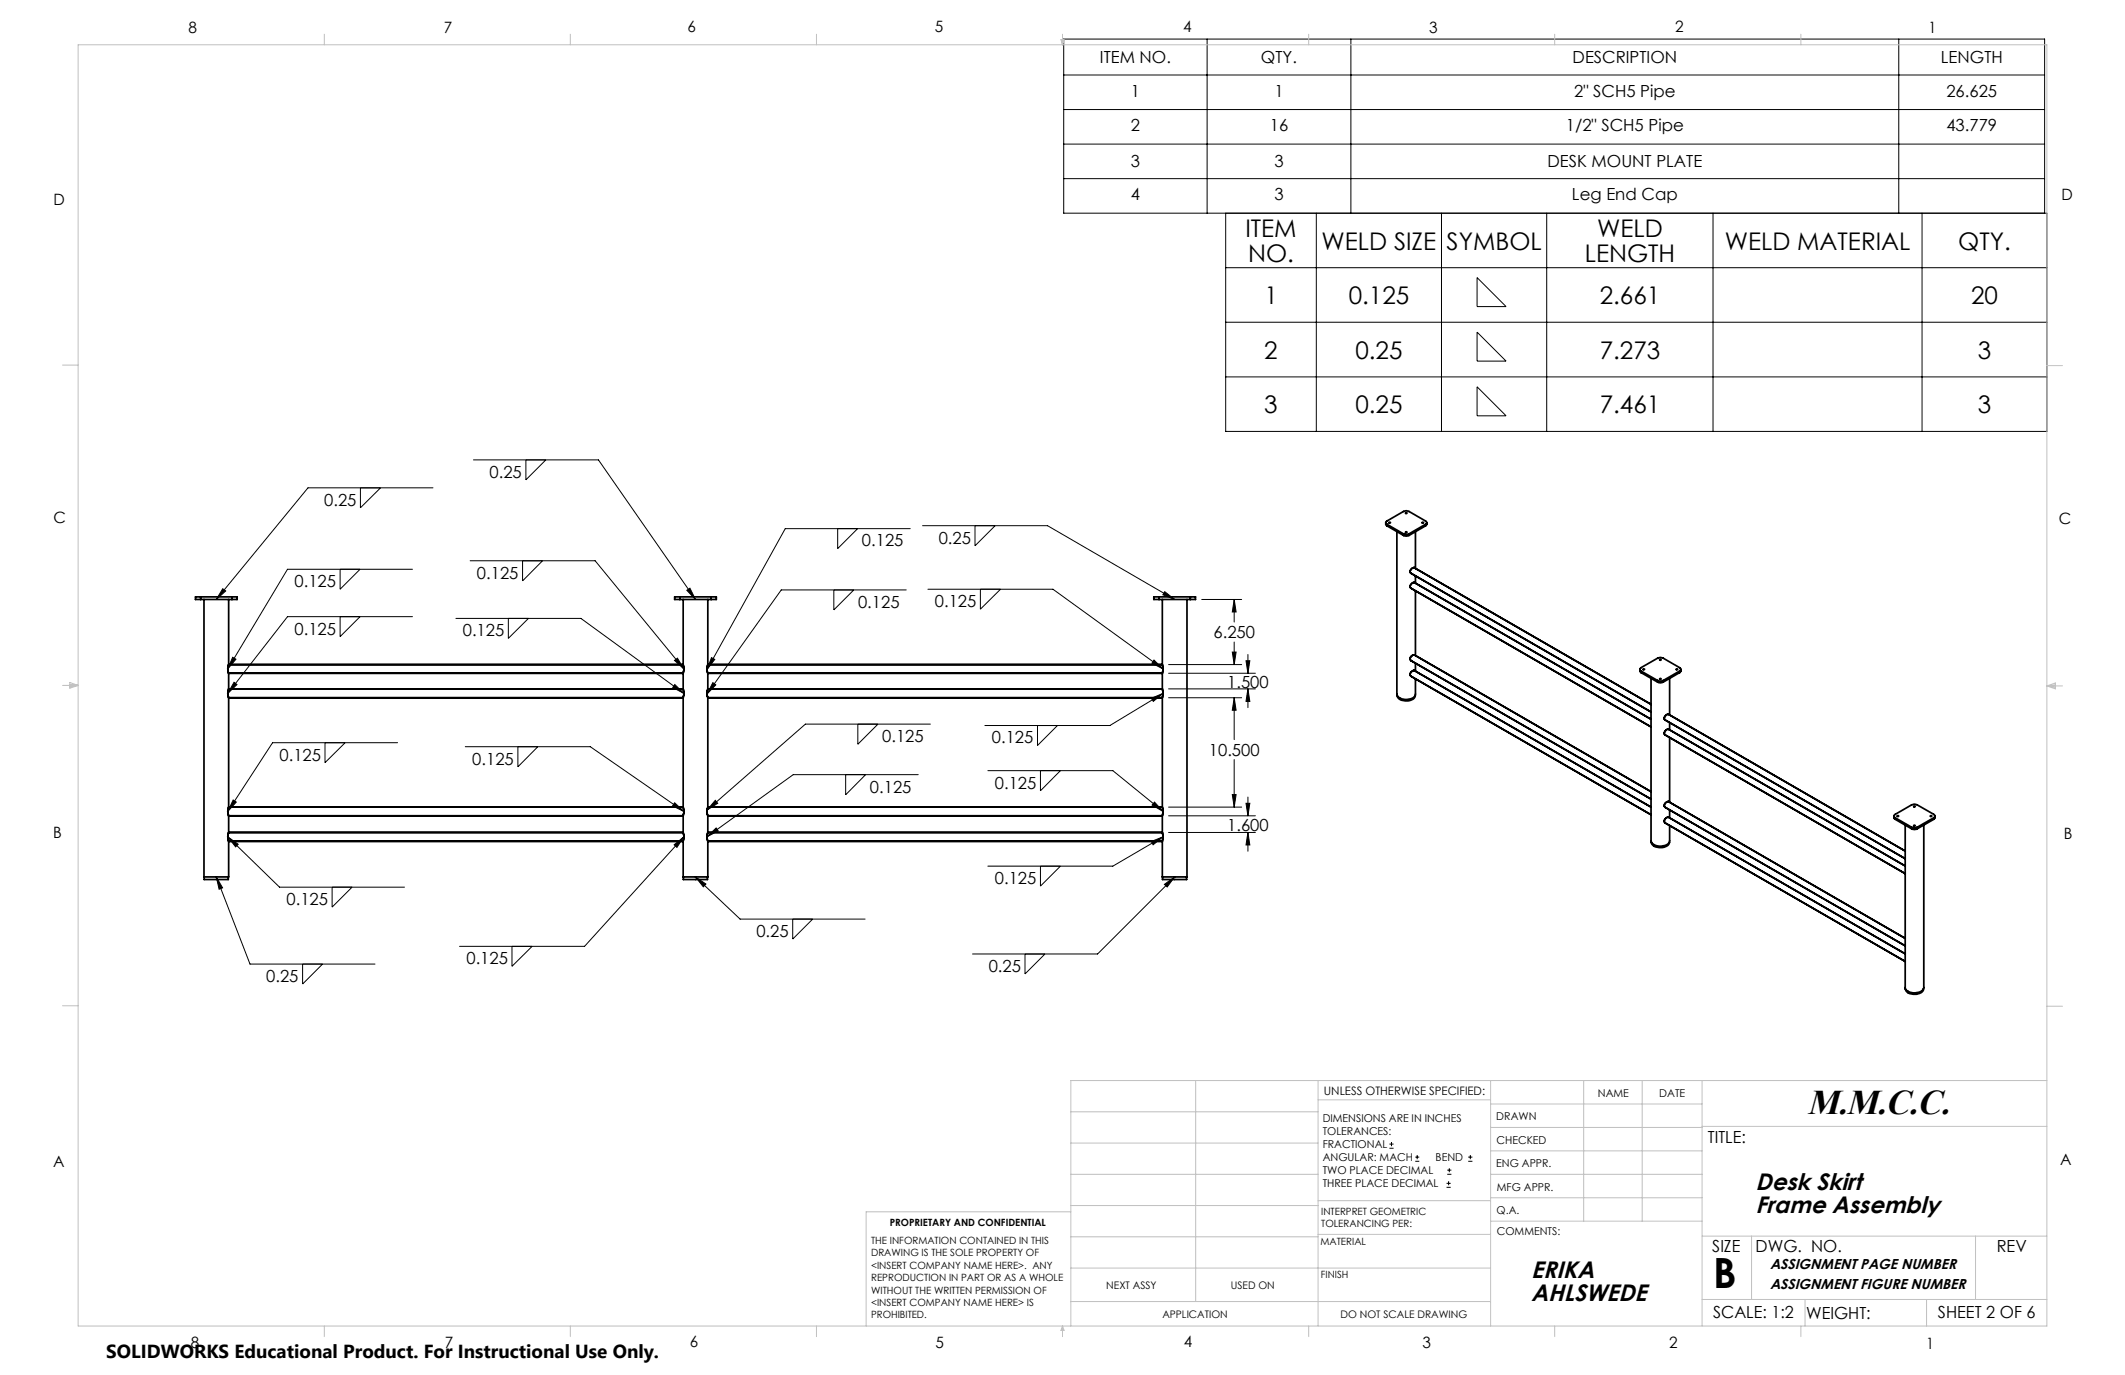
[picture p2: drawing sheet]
<svg xmlns="http://www.w3.org/2000/svg" width="432mm" height="279mm" viewBox="0 0 432 279" stroke-linecap="round" stroke-linejoin="round" font-family="sans-serif">
<g fill="none" stroke="#000" stroke-width=".2">
<path d="M216.1 15.2h199.4M245.3 7.9v35.4M274.5 7.9v35.4M385.8 7.9v35.4M216.1 22.3h199.4M216.1 29.3h199.4M216.1 36.3h199.4M249.1 43.3v44.4h166.8v-44.4h-199.8v-35.4h199.4v35.4M249.1 54.4h166.8M267.5 43.3v44.4M292.9 43.3v44.4M300.1 56.4l5.9 5.9h-5.9z"/>
<path d="M314.3 43.3v44.4M348.1 43.3v44.4M390.6 43.3v44.4M249.1 65.5h166.8M249.1 76.6h166.8M300.1 67.5l5.9 5.9h-5.9zM300.1 78.6l5.9 5.9h-5.9zM73.2 99.1v4.1l4.1-4.1M88 99.1h-25.4l-18.6 22.7M96.2 93.5h25.4l19.7 28.3M106.9 93.5v4l4-4M45.3 119.6l.6 .5-1.9 1.7z"/>
<path d="M69.1 115.7v4l4.1-4M83.8 115.7h-25.4l-12.1 20.2M95.5 113.9h25.4l18.1 22M106.2 113.9v4.1l4-4.1M139.6 119.9l.6-.4 1.1 2.3zM169.4 119.9v4l4.1-4M170.2 107.4v4.1l4.1-4.1M184.1 119.9h-25.3l-15.1 21.1M185 107.4h-25.4l-15.9 28.6M187.5 106.8h25.4l25.8 15M188.6 119.7h25.4l22.3 16.2M198.1 106.8v4.1l4.1-4.1"/>
<path d="M199.2 119.7v4.1l4.1-4.1M47.3 133.6l.6 .3-1.6 2zM47.6 138.6l.6 .5-1.9 1.8zM69.1 125.3v4.1l4.1-4.1M83.8 125.3h-25.4l-12.1 15.6M92.6 125.7h25.4l21 15.2M103.3 125.7v4l4.1-4M137.1 134.2l.6-.5 1.3 2.2zM137.1 139.1l1.9 1.8-2.3-1.2zM144.6 133.6l.6 .4-1.5 2zM144.9 138.7l.6 .5-1.8 1.8zM234.5 134.1l1.8 1.8-2.2-1.1z"/>
<path d="M236.7 120.2l2 1.6-2.4-.9zM237.5 135h14.8M237.5 140h17.6M237.5 136.8h17.6M244.2 121.8h8.1M250.4 132.5h.8l-.4 2.5zM250.8 121.8v4.6M250.8 130.5v4.5M250.8 121.8l.4 2.6h-.8zM253.2 134.3h.8l-.4 2.5zM253.6 133v3.8M253.6 140v3.8"/>
<path d="M253.6 140l.4 2.5h-.8zM66 150.9v4.1l4.1-4.1M80.8 150.9h-25.4l-9.1 14M94.5 151.7h25.4l19.1 13.2M105.2 151.7v4.1l4.1-4.1M171.8 157.4v4.1l4.1-4.1M174.3 147.1v4.1l4.1-4.1M186.6 157.4h-25.4l-17.5 12.6M189.1 147.1h-25.4l-20 17.5M200.7 156.6h25.4l10.2 8.3M210.8 147.4v4.1l4.1-4.1M211.4 156.6v4.1l4.1-4.1"/>
<path d="M234 141.9l2.3-1-1.9 1.6zM236.3 140.9l-10.8 6.5h-25.4M237.5 141.8h14.8M250.8 141.8v8.5M250.8 154.3v9.7M250.8 141.8l.4 2.5h-.8zM44 178.2l1.2 2.2-.7 .3zM44 178.2l6.8 17.7h25.4M46.3 170l2.1 1.6-.5 .5zM46.3 170l10.5 10.3h25.4M47.4 162.6l.6 .4-1.7 1.9zM137 171.7l2-1.7-1.5 2.2z"/>
<path d="M137.1 163.1l1.9 1.8-2.3-1.1zM139 170l-20.2 22.3h-25.4M141.3 178.2l2.1 1.4-.5 .6zM141.3 178.2l9.1 8.6h25.4M143.7 170l1.8-1.8 .4 .6zM145.3 162.6l.5 .6-2.1 1.4zM211.4 176v4.1l4.1-4.1M234 171l2.3-1-2 1.7zM234.6 163l1.7 1.9-2.2-1.3zM236.3 170l-10.2 6h-25.4M236.6 179.7l2.1-1.5-1.5 2zM237.5 164h14.8"/>
<path d="M237.5 165.8h17.6M237.5 169.2h17.6M238.7 178.2l-15.7 15.7h-25.4M250.4 161.5h.8l-.4 2.5zM253.2 163.2h.8l-.4 2.6zM253.6 162v3.8M253.6 169.2v3.8M253.6 169.2l.4 2.5h-.8zM61.5 195.9v4.1l4-4.1M67.5 180.3v4l4-4M104 192.3v4.1l4.1-4.1M161.1 186.8v4l4-4"/>
<path d="M208.3 193.9v4l4-4M282.3 233.3h.9M282.3 232.5h.9M282.8 232.1v.8M287.6 236h.8M287.6 235.1h.8M288 234.7v.8M294.1 238.6h.8M294.1 237.8h.8M294.5 237.4v.8M298.3 236h.9M298.3 235.1h.9"/>
<path d="M298.8 234.7v.8M293.9 241.3h.9M293.9 240.5h.9M294.4 240v.8"/>
</g>
<g fill="none" stroke="#c0c0c0" stroke-width=".2">
<path d="M15.9 9.1h400v260.4h-400zM65.9 6.9v2.2M115.9 6.9v2.2M165.9 6.9v2.2M215.6 8h.6l-.3 1.1zM215.7 8l.2 1.1M215.9 6.9v2.2M216 8l-.1 1.1M265.9 6.9v2.2M315.9 6.9v2.2M365.9 6.9v2.2M12.7 74.2h3.2"/>
<path d="M415.9 74.3h3.2M12.7 139.3h3.2M14.2 139.1l1.7 .2M14.2 138.7l1.7 .6-1.7 .5zM15.9 139.3l-1.7 .3M415.9 139.4h3.2M415.9 139.4l1.8-.6v1.2zM415.9 139.4l1.8 .3M417.7 139.2l-1.8 .2M12.7 204.4h3.2M243 219.6v44.9M267.8 219.6v49.9"/>
<path d="M302.9 219.6v49.9M321.8 219.6v28.5M333.7 219.6v28.5M345.9 219.6v49.9M415.9 204.5h3.2M415.9 219.6h-198.3v49.9M217.6 238.6h50.2M217.6 232.3h50.2M217.6 225.9h50.2M267.8 223.5h35.1M302.9 233.9h43M302.9 229.1h43"/>
<path d="M302.9 224.3h43M302.9 238.6h43M345.9 228.9h70M217.6 257.7h85.3M217.6 251.3h50.2M217.6 245h50.2M217.6 246.2h-41.6v23.3M267.8 250.8h35.1M267.8 244h35.1M302.9 248.1h43M302.9 243.4h43M345.9 251.2h70"/>
<path d="M355.9 251.2v12.9M401.4 251.2v12.9M65.9 269.5v2.1M115.9 269.5v2.1M165.9 269.5v2.1M215.9 269.5v2.1M215.9 269.5l.3 .8h-.6zM217.6 264.5h85.3M265.9 269.5v2.1M315.9 269.5v2.1M345.9 264.1h70M365.9 269.5v2.1"/>
<path d="M366.8 264.1v5.4M391.5 264.1v5.4"/>
</g>
<g fill="#000">
<path d="M47.3 133.6l.6 .3-1.6 2zM47.6 138.6l.6 .5-1.9 1.8zM47.4 162.6l.6 .4-1.7 1.9zM46.3 170l2.1 1.6-.5 .5zM137.1 134.2l.6-.5 1.3 2.2zM137.1 139.1l1.9 1.8-2.3-1.2zM234.5 134.1l1.8 1.8-2.2-1.1zM234 141.9l2.3-1-1.9 1.6zM234.6 163l1.7 1.9-2.2-1.3zM234 171l2.3-1-2 1.7zM236.6 179.7l2.1-1.5-1.5 2zM141.3 178.2l2.1 1.4-.5 .6zM44 178.2l1.2 2.2-.7 .3zM45.3 119.6l.6 .5-1.9 1.7zM139.6 119.9l.6-.4 1.1 2.3zM236.7 120.2l2 1.6-2.4-.9zM137.1 163.1l1.9 1.8-2.3-1.1zM137 171.7l2-1.7-1.5 2.2zM144.6 133.6l.6 .4-1.5 2zM144.9 138.7l.6 .5-1.8 1.8zM145.3 162.6l.5 .6-2.1 1.4zM143.7 170l1.8-1.8 .4 .6z"/>
<path d="M250.4 132.5h.8l-.4 2.5zM250.8 121.8l.4 2.6h-.8zM253.6 140l.4 2.5h-.8zM253.2 134.3h.8l-.4 2.5zM250.8 141.8l.4 2.5h-.8zM250.4 161.5h.8l-.4 2.5zM253.2 163.2h.8l-.4 2.6zM253.6 169.2l.4 2.5h-.8z"/>
</g>
<g fill="none" stroke="#000" stroke-width=".35">
<path d="M281.6 106.2v.4l.2 .3M281.8 106.5a.35 .35 0 0 1-.2-.3 .35 .35 0 0 1 .2-.3l3.4-2 .5-.1 .6 .1 3.4 2a.35 .35 0 0 1 .2 .3 .35 .35 0 0 1-.2 .3M281.8 106.5l3.4 2M281.8 106.5v.4M281.8 106.9l3.4 1.9M283.8 108v33a2.13 2.13 0 0 0 3 .9l.7-.4 .1-.4v-3.2M285.2 108.5l.5 .1 .6-.1M285.2 108.8l.5 .1 .6-.1M285.2 108.5v.3M285.6 104.2h.3l-.1 .2zM286.3 108.5v.3M287.4 118.4a.83 .83 0 0 0-.9 .9l.2 .2 48.8 28.2"/>
<path d="M287.4 118.4l48.1 27.8M287.6 108v7.5M287.6 117v1.5M289.7 106.5l-3.4 2M289.7 106.5v.4M289.7 106.9l-3.4 1.9M289.9 106.2v.4l-.2 .3M40.8 121.3h-1.1v.5h1.1M40.8 121.3v.5M40.8 121.8h6.3M40.8 121.3h6.3M41.5 121.8v56.4h5v-7.2"/>
<path d="M46.5 135v.1a2.2 2.2 0 0 0 0 1.7M46.5 140h92.3M46.5 136.8h92.3M46.5 135h92.3M46.5 121.8v13.2M46.5 136.8v3.2M47.1 121.3h1.1v.5h-1.1M47.1 121.3v.5M138.1 121.3h-1v.5h1M138.1 121.8h6.4M138.1 121.3h6.4M138.1 121.3v.5"/>
<path d="M138.8 135l.2 .6-.2 1.2M138.8 121.8v13.2M138.8 136.8v3.2M143.7 135.9l.1 .9M143.8 135l-.1 .9M143.8 140h92.4M143.8 136.8h92.4M143.8 135h92.4M143.8 121.8v13.2M143.8 136.8v3.2M144.5 121.3h1.1v.5h-1.1M144.5 121.3v.5"/>
<path d="M235.5 121.3h-1v.5h1M235.5 121.8h6.4M235.5 121.3h6.4M235.5 121.3v.5M236.2 135l.1 .9M236.2 121.8v13.2M236.2 136.8v3.2M236.3 135.9l-.1 .9M241.2 121.8v56.4h-5v-7.2M241.9 121.3h1v.5h-1M241.9 121.3v.5M286.7 137.4a.71 .71 0 0 1 0-.8 .71 .71 0 0 1 .7-.4l48.1 27.8"/>
<path d="M286.7 137.4l48.8 28.2M287.6 120.1v13.1M287.6 134.8v1.6M333.2 136v.5l.2 .2M333.4 136.3a.37 .37 0 0 1-.2-.3 .37 .37 0 0 1 .2-.3l3.4-2 .5-.1 .7 .1 3.3 2a.37 .37 0 0 1 .2 .3 .37 .37 0 0 1-.2 .3M333.4 136.3l3.4 2M333.4 136.3v.4M333.4 136.7l3.4 1.9M333.9 136h.3l-.3 .1zM335.5 137.8v33.1a1.96 1.96 0 0 0 2.6 .9l.5-.1a.94 .94 0 0 0 .7-.8v-3.2M336.8 138.3l.5 .1 .7-.1M336.8 138.6l.5 .1 .7-.1"/>
<path d="M336.8 138.3v.3M337.3 137.9h.1l.1 .1zM337.3 134l.2 .1-.2 .1zM338 138.3v.3M339.3 137.8v7.5M340.6 136h.3l-.2 .1zM341.3 136.3l-3.3 2M341.3 136.3v.4M341.3 136.7l-3.3 1.9M341.6 136l-.1 .5-.2 .2M46.5 140a2.2 2.2 0 0 0 0 1.7v.1M46.5 141.8h92.3"/>
<path d="M46.5 141.8v22.2M138.8 140l.2 .6-.2 1.2M138.8 141.8v22.2M143.8 140a2.2 2.2 0 0 0 0 1.7v.1M143.8 141.8h92.4M143.8 141.8v22.2M236.2 140l.1 .6-.1 1.2M236.2 141.8v22.2M283.9 141.3a1.45 1.45 0 0 0 1.8 1.1 1.48 1.48 0 0 0 1.9-1.1M335.5 143.1l-48.1-27.7a.83 .83 0 0 0-.9 .8l.2 .3 48.8 28.2M338.2 146l.3-.6 .5-.3 48.1 27.8M338.2 146l.1 .3"/>
<path d="M338.3 146.3l48.8 28.2M339 145.2a.83 .83 0 0 0-.8 .8M339.3 146.8v1.5M339.3 149.9v13.1M41.5 178.2v.5h4.9v-.5M46.5 169.2a2.2 2.2 0 0 0 0 1.7M46.5 164a2.12 2.12 0 0 0 0 1.7v.1M46.5 171h92.3M46.5 169.2h92.3M46.5 165.8h92.3M46.5 164h92.3M46.5 165.8v3.4"/>
<path d="M138.8 171l.1 7.7h4.9v-.5M138.8 169.2l.2 .6-.2 1.1M138.8 164l.2 .6-.2 1.2M138.8 165.8v3.4M143.8 169.2a2.2 2.2 0 0 0 0 1.7M143.8 164a2.12 2.12 0 0 0 0 1.7v.1M143.8 171v7.2h-5M143.8 171h92.4M143.8 169.2h92.4M143.8 165.8h92.4M143.8 164h92.4M143.8 165.8v3.4"/>
<path d="M236.2 169.2l.1 .6-.1 1.1M236.2 164l.1 .6-.1 1.2M236.2 165.8v3.4M236.2 178.2v.5h4.9v-.5M335.5 160.9l-48.1-27.8a.75 .75 0 0 0-.7 .3 .75 .75 0 0 0 0 .8l48.8 28.2M335.6 171.1a1.45 1.45 0 0 0 1.8 1.1 1.53 1.53 0 0 0 1.8-1.1M338.3 167.2a.73 .73 0 0 1 0-.8 .73 .73 0 0 1 .7-.3l48.1 27.7M338.3 167.2l48.8 28.2M339.3 164.6v1.6M384.8 165.8v.4l.3 .3M385.1 166.2a.35 .35 0 0 1-.3-.4 .35 .35 0 0 1 .3-.3l3.3-2 .5-.1 .7 .1 3.4 2a.37 .37 0 0 1 .2 .3 .37 .37 0 0 1-.2 .4M385.1 166.2l3.3 1.9"/>
<path d="M385.1 166.2v.3M385.1 166.5l3.3 1.9M385.5 165.8h.3zM387.1 176l-48.1-27.8a.73 .73 0 0 0-.7 .4 .73 .73 0 0 0 0 .7l48.8 28.2M387.1 167.6v33.1a1.89 1.89 0 0 0 2.5 1l.8-.3 .5-.7v-33.1M388.4 168.1l.4 .1 .8-.1M388.4 168.4l.5 .2 .7-.2M388.4 168.1v.3M388.9 163.8l.3 .1-.2 .1zM389.6 168.1v.3M392.2 165.8h.3zM393 166.2l-3.4 1.9"/>
<path d="M393 166.2v.3M393 166.5l-3.4 1.9M393.2 165.8v.5l-.2 .2M387.1 190.7l-48.1-27.8a.75 .75 0 0 0-.7 .4 .75 .75 0 0 0 0 .7l48.8 28.2M387.2 200.9a1.53 1.53 0 0 0 1.8 1.1h.6l.8-.3 .4-.4v-.4"/>
<circle cx="282.4" cy="106.2" r=".12"/>
<circle cx="285.8" cy="108.2" r=".12"/>
<circle cx="289.1" cy="106.2" r=".12"/>
<circle cx="389" cy="167.8" r=".12"/>
</g>
<text font-size="8.5" x="348.1" y="261.8">B</text>
<text font-size="7.3" x="367.2" y="226.3">M.M.C.C.</text>
<g font-size="4.9">
<text x="253.1" y="48.2">ITEM</text>
<text x="253.6" y="53.2">NO.</text>
<text x="268.5" y="50.7">WELD SIZE</text>
<text x="294" y="50.7">SYMBOL</text>
<text x="322" y="53.2">LENGTH</text>
<text x="324.5" y="48.2">WELD</text>
<text x="350.5" y="50.7">WELD MATERIAL</text>
<text x="397.9" y="50.7">QTY.</text>
<text x="256.9" y="61.8">1</text>
<text x="274.1" y="61.8">0.125</text>
<text x="325.1" y="61.8">2.661</text>
<text x="400.5" y="61.8">20</text>
<text x="256.9" y="72.9">2</text>
<text x="275.4" y="72.9">0.25</text>
<text x="325.1" y="72.9">7.273</text>
<text x="401.9" y="72.9">3</text>
<text x="256.9" y="84">3</text>
<text x="275.4" y="84">0.25</text>
<text x="325.1" y="84">7.461</text>
<text x="401.9" y="84">3</text>
</g>
<g font-size="4.8">
<text x="356.7" y="241.9">Desk Skirt</text>
<text x="356.7" y="246.4">Frame Assembly</text>
<text x="311.2" y="259.8">ERIKA</text>
<text x="311.2" y="264.3">AHLSWEDE</text>
</g>
<text font-size="3.8" x="21.6" y="276">SOLIDWORKS Educational Product. For Instructional Use Only.</text>
<g font-size="3.4">
<text x="223.5" y="12.8">ITEM NO.</text>
<text x="256.2" y="12.8">QTY.</text>
<text x="319.6" y="12.8">DESCRIPTION</text>
<text x="394.4" y="12.8">LENGTH</text>
<text x="229.8" y="19.6">1</text>
<text x="259" y="19.6">1</text>
<text x="319.9" y="19.6">2&quot; SCH5 Pipe</text>
<text x="395.5" y="19.6">26.625</text>
<text x="229.8" y="26.6">2</text>
<text x="258" y="26.6">16</text>
<text x="318.2" y="26.6">1/2&quot; SCH5 Pipe</text>
<text x="395.5" y="26.6">43.779</text>
<text x="229.8" y="34">3</text>
<text x="259" y="34">3</text>
<text x="314.5" y="34">DESK MOUNT PLATE</text>
<text x="229.8" y="40.7">4</text>
<text x="259" y="40.7">3</text>
<text x="319.4" y="40.7">Leg End Cap</text>
<text x="99.5" y="97.1">0.25</text>
<text x="65.9" y="102.8">0.25</text>
<text x="175.2" y="111">0.125</text>
<text x="190.7" y="110.5">0.25</text>
<text x="59.8" y="119.3">0.125</text>
<text x="96.9" y="117.6">0.125</text>
<text x="174.4" y="123.5">0.125</text>
<text x="190" y="123.4">0.125</text>
<text x="59.8" y="128.9">0.125</text>
<text x="94" y="129.3">0.125</text>
<text x="246.6" y="129.7">6.250</text>
<text x="249.4" y="139.7">1.500</text>
<text x="56.8" y="154.6">0.125</text>
<text x="96" y="155.4">0.125</text>
<text x="179.3" y="150.8">0.125</text>
<text x="201.5" y="151.1">0.125</text>
<text x="245.6" y="153.6">10.500</text>
<text x="176.8" y="161.1">0.125</text>
<text x="202.2" y="160.2">0.125</text>
<text x="249.4" y="168.9">1.600</text>
<text x="202.2" y="179.6">0.125</text>
<text x="58.2" y="183.9">0.125</text>
<text x="153.7" y="190.4">0.25</text>
<text x="94.8" y="195.9">0.125</text>
<text x="200.9" y="197.5">0.25</text>
<text x="54.1" y="199.5">0.25</text>
<text x="347.1" y="232.3">TITLE:</text>
<text x="347.9" y="254.3">SIZE</text>
<text x="356.7" y="254.4">DWG. NO.</text>
<text x="405.7" y="254.5">REV</text>
<text x="348.1" y="267.9">SCALE: 1:2</text>
<text x="367" y="268">WEIGHT:</text>
<text x="393.8" y="267.9">SHEET 2 OF 6</text>
</g>
<g font-size="3.2">
<text x="38.3" y="6.7">8</text>
<text x="90.2" y="6.7">7</text>
<text x="139.7" y="6.5">6</text>
<text x="190" y="6.5">5</text>
<text x="240.4" y="6.5">4</text>
<text x="290.4" y="6.7">3</text>
<text x="340.4" y="6.5">2</text>
<text x="391.9" y="6.7">1</text>
<text x="10.9" y="41.6">D</text>
<text x="418.9" y="40.7">D</text>
<text x="10.9" y="106.3">C</text>
<text x="418.4" y="106.4">C</text>
<text x="10.8" y="170.2">B</text>
<text x="419.4" y="170.6">B</text>
<text x="10.8" y="237.2">A</text>
<text x="418.6" y="236.8">A</text>
<text x="38.8" y="273.8">8</text>
<text x="90.4" y="273.8">7</text>
<text x="140.2" y="273.8">6</text>
<text x="190.1" y="273.9">5</text>
<text x="240.5" y="273.8">4</text>
<text x="289" y="273.9">3</text>
<text x="339.1" y="273.8">2</text>
<text x="391.4" y="274.1">1</text>
</g>
<g font-size="2.9">
<text x="359.7" y="257.8">ASSIGNMENT PAGE NUMBER</text>
<text x="359.7" y="261.8">ASSIGNMENT FIGURE NUMBER</text>
</g>
<text font-size="2.4" x="269" y="222.4">UNLESS OTHERWISE SPECIFIED:</text>
<g font-size="2.2">
<text x="268.8" y="228">DIMENSIONS ARE IN INCHES</text>
<text x="304.1" y="227.7">DRAWN</text>
<text x="324.7" y="222.9">NAME</text>
<text x="337.2" y="222.9">DATE</text>
<text x="268.8" y="230.6">TOLERANCES:</text>
<text x="268.8" y="233.3">FRACTIONAL</text>
<text x="304.1" y="232.6">CHECKED</text>
<text x="268.8" y="236">ANGULAR: MACH</text>
<text x="268.8" y="238.6">TWO PLACE DECIMAL</text>
<text x="291.7" y="236">BEND</text>
<text x="304" y="237.2">ENG APPR.</text>
<text x="268.8" y="241.3">THREE PLACE DECIMAL</text>
<text x="304.2" y="241.9">MFG APPR.</text>
<text x="304.1" y="246.7">Q.A.</text>
<text x="304.1" y="250.9">COMMENTS:</text>
</g>
<g font-size="2.1">
<text x="224.8" y="262">NEXT ASSY</text>
<text x="250.1" y="261.9">USED ON</text>
<text x="236.2" y="267.8">APPLICATION</text>
<text x="272.4" y="267.8">DO NOT SCALE DRAWING</text>
</g>
<g font-size="2">
<text x="180.8" y="249.2">PROPRIETARY AND CONFIDENTIAL</text>
<text x="268.5" y="246.8">INTERPRET GEOMETRIC</text>
<text x="268.5" y="249.4">TOLERANCING PER:</text>
<text x="177" y="252.8">THE INFORMATION CONTAINED IN THIS</text>
<text x="177" y="255.3">DRAWING IS THE SOLE PROPERTY OF</text>
<text x="177" y="257.8">&lt;INSERT COMPANY NAME HERE&gt;. ANY</text>
<text x="268.3" y="252.9">MATERIAL</text>
<text x="177" y="260.3">REPRODUCTION IN PART OR AS A WHOLE</text>
<text x="177" y="262.9">WITHOUT THE WRITTEN PERMISSION OF</text>
<text x="268.4" y="259.7">FINISH</text>
<text x="177" y="265.4">&lt;INSERT COMPANY NAME HERE&gt; IS</text>
<text x="177" y="267.9">PROHIBITED.</text>
</g>
</svg>
